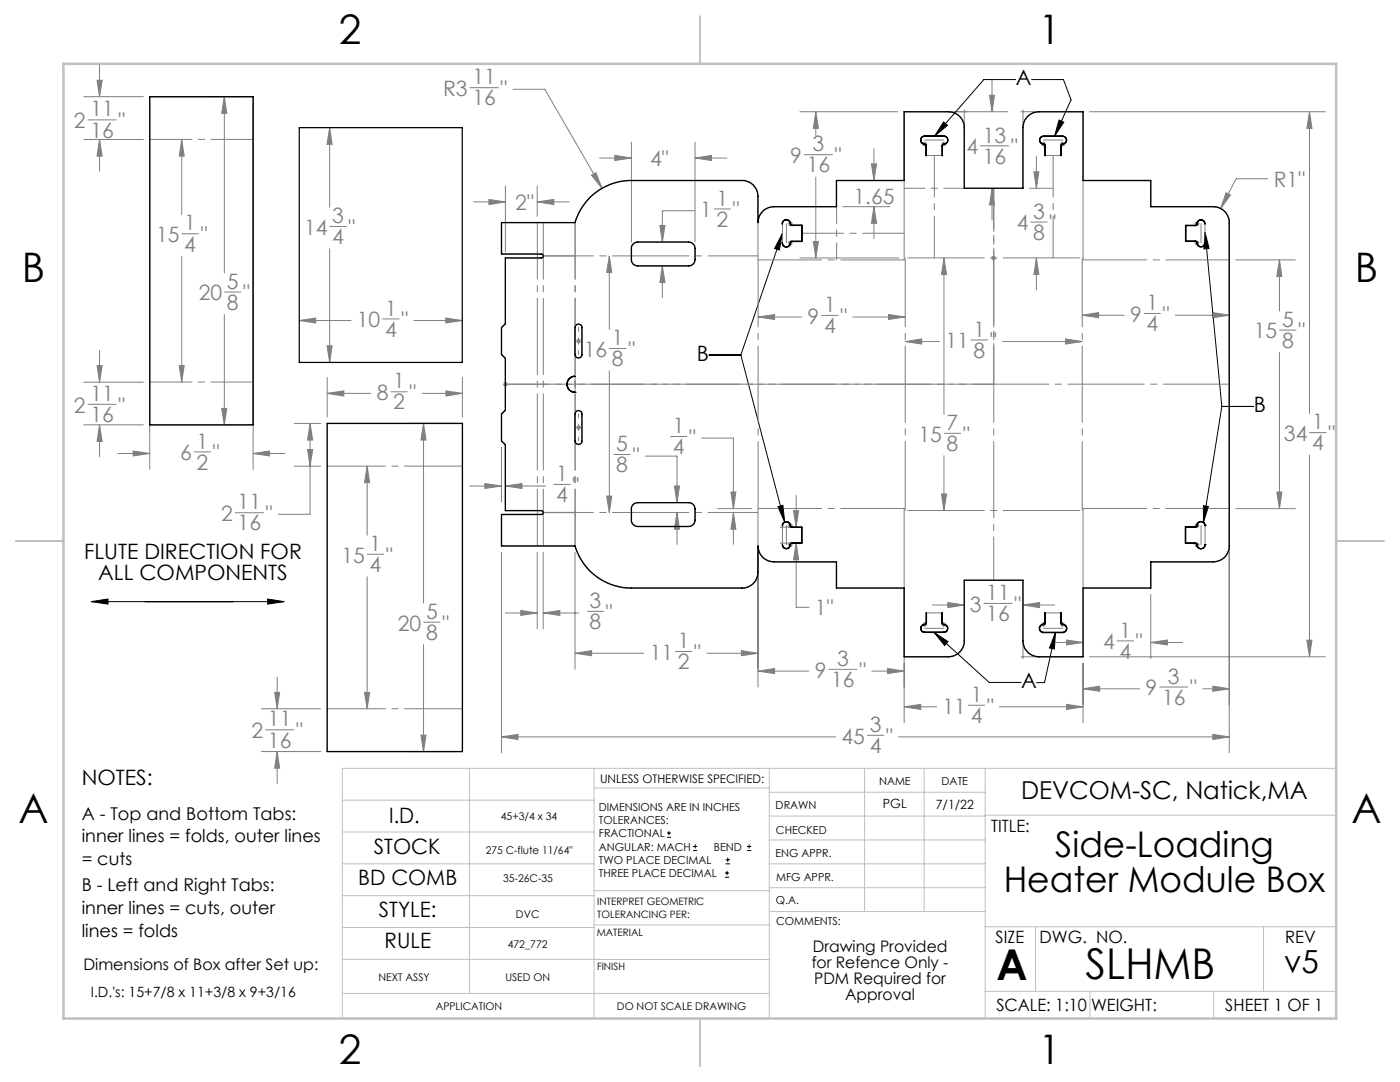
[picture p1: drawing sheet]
<svg xmlns="http://www.w3.org/2000/svg" width="279mm" height="216mm" viewBox="0 0 279 216" stroke-linecap="round" stroke-linejoin="round" font-family="sans-serif">
<g fill="none" stroke="#000" stroke-width=".2">
<path d="M202.7 15.9h-6.3l-9.9 11.3M205.9 15.9h6.3l1.5 4-3.2 7.3M188.3 24.3l.8 .7-2.6 2.2zM211.3 24l1 .4-1.8 2.8zM156.1 46.6l-.6 3.3-.9-.3zM156.1 46.6l-8.3 24.2M240.5 46.4l.8 3.2-1 .1zM240.5 46.4l3.3 34.7M141.5 70.8h6.3M147.8 70.8l8.8 33.4M243.8 81.1h6.4M243.8 81.1l-3.6 23.1"/>
<path d="M53.4 119.5l3.3 .6-3.3 .4zM155.3 101.1l.9-.3 .4 3.4zM240.2 100.9l1 .2-1 3.1zM18.2 120.1h38.5M18.2 120.1l3.4-.6v1zM186.4 126.2l2.8 1.8-.7 .8zM186.4 126.2l11 10h6.4M210.6 126.2l-.2 3.3-1-.2zM210.6 126.2l-2.1 10h-1.6M133.1 167.1h.8M133.1 166.2h.8M133.5 165.8v.9"/>
<path d="M138.3 169.7h.8M138.3 168.9h.8M138.7 168.5v.8M144.7 175h.8M144.7 174.2h.8M144.8 172.4h.9M144.8 171.6h.9M145.1 173.8v.8M145.2 171.1v.9M149.1 169.7h.8M149.1 168.9h.8M149.5 168.5v.8"/>
</g>
<g fill="none" stroke="#808080" stroke-width=".2">
<path d="M16.7 19.3h11.9M19.4 16h1l-.5 3.3zM19.9 12.9v6.4M41.6 19.3h7.6M44.8 19.3v35.1M44.8 19.3l.5 3.3h-1.1zM93.8 17.5h5.6M102.4 17.8h6.3l11.5 19.8M197.5 19h1l-.5 3.3zM198 15.9v6.4M16.7 27.8h11.9M17.6 23.9h5.6"/>
<path d="M19.9 27.8l.5 3.4h-1zM19.9 27.8v6.4M29.9 20.6v73.1M36.3 27.8l.5 3.4h-1zM36.3 27.8v15M50.5 20.6v73.1M65.8 25.5v15.8M65.8 25.5l.5 3.3h-1zM97.6 39.8l3.3 .5-3.3 .5zM100.9 37.1v13.1M107.2 37.1v6M118 35l.9-.5 1.3 3.1z"/>
<path d="M119.7 31.5h6.3M122.7 31l3.3 .5-3.3 .5zM126 28.4v19.9M138.7 28.4v19.9M138.7 31.5h6.4M138.7 31.5l3.3-.5v1zM159.6 22.3h19.6M160.5 30.9h5.7M162.8 22.3v4.8M162.8 35.3v16.2M162.8 22.3l.5 3.3h-1zM173.9 32.7h1l-.5 3.3z"/>
<path d="M174.4 29.7v6.3M180.4 36v15.9M184 28.8h1M184.2 28.4l.7 .7M184.5 28.3v.9M184.9 28.4l-.7 .7M187.9 28.8h.9M188 28.4l.7 .7M188.3 28.3v.9M188.7 28.4l-.7 .7M189.4 22.3h11.8M192.4 21.9v3.4"/>
<path d="M195.7 29.1h5.6M198 37.6v6.3M198 37.6l.5 3.3h-1zM203.8 22.3h3.4M204.2 21.9v3.4M205.4 37.6h4.6M206.3 34.3h1l-.5 3.3zM206.8 31.2v6.4M207.8 28.8h.9M207.9 28.4l.7 .7M208.2 28.3v.9M208.6 28.4l-.7 .7"/>
<path d="M211.6 28.8h.9M211.7 28.4l.7 .7M212.1 28.3v.9M212.4 28.4l-.7 .7M216.1 36v15.9M217.4 22.3h47.1M244.7 38.5l.9 .4-2 2.7zM253 35.7h-6.3l-3.1 5.9M261.3 22.3v60.2M261.3 22.3l.5 3.3h-1zM36.3 51.1v25.2M36.3 46.6h3.3"/>
<path d="M44.8 58.3h3.3M65.8 49.6v22.7M65.8 45.2h3.3M94.5 40.3h6.4M107.2 40.3h6.4M107.2 40.3l3.3-.5v1zM108.4 51.1h6.4M121.6 51.1l.5 3.3h-1zM121.6 51.1v14.6M131.7 45h1l-.5 3.3zM132.2 53.1v6.3M132.2 53.1l.5 3.3h-1z"/>
<path d="M138.5 42.1h-6.3v6.2M142.5 41.7h3.3M151.3 44.4v7.5M157.2 44.7h1M157.2 48.5h1M157.4 48.1l.7 .7M157.4 44.3l.7 .7M157.7 44.2v1M157.7 48v1M158.1 48.1l-.7 .7M158.1 44.3l-.7 .7M159.6 51.5h19.8"/>
<path d="M162.3 48.2h1l-.5 3.3zM168.2 41.2h9.4M174.4 41.2v6.4M174.4 41.2l.5 3.4h-1zM188.4 51.5v31.2M188.4 51.5l.5 3.3h-1zM197.8 51.5h1M197.9 51.1l.7 .7M198.3 51v1M198.6 51.1l-.7 .7M205.7 44.3h3.3M206.8 51.5v6.3"/>
<path d="M206.8 51.5l.5 3.3h-1zM238.4 44.7h1M238.4 48.5h1M238.5 44.3l.8 .7M238.5 48.1l.8 .7M238.9 44.2v1M238.9 48v1M239.3 44.3l-.8 .7M239.3 48.1l-.8 .7M246.6 51.9h11.9M255.3 51.9v10.2M255.3 51.9l.5 3.3h-1z"/>
<path d="M16.7 76.3h11.9M19.4 73h1l-.5 3.3zM19.9 69.9v6.4M35.8 73h1l-.5 3.3zM44.8 62.8v22M59.7 64l3.3-.5v1zM59.7 64h10.4M65.3 69h1l-.5 3.3zM65.3 75.3v7.9M65.3 78.5h8.7M65.3 78.5l3.3-.5v1zM76.4 63.6h3.3"/>
<path d="M78 78.2h3.3M82.6 64h9.7M84.2 78.5h8.1M89 63.5l3.3 .5-3.3 .5zM89 78l3.3 .5-3.3 .5zM92.3 75.3v7.9M100.4 76.7h1M100.5 76.3l.7 .7M100.9 76.2v1M101.2 76.3l-.7 .7M115 68.1h1M115.1 67.7l.7 .7"/>
<path d="M115.5 67.6v.9M115.8 67.7l-.7 .7M121.6 74v28.3M121.6 69.5h3.3M151.3 63.3h8.7M151.3 63.3l3.3-.5v.9zM164 62.9h3.3M170.2 63.3h10.5M177.3 62.8l3.4 .5-3.4 .4zM180.7 68.2h6.8M180.7 68.2l3.2-.6v1.1zM193.8 67.8h3.3"/>
<path d="M200.1 68.2h15.9M212.7 67.6l3.3 .6-3.3 .5zM216 62.9h8.4M216 62.9l3.3-.5v1zM228.3 62.5h3.3M234.6 62.9h10.7M242 62.4l3.3 .5-3.3 .5zM255.3 70.3v31.2M255.4 65.9h3.3M16.7 84.8h11.9M17.6 80.7h5.6M19.9 84.8l.5 3.3h-1z"/>
<path d="M19.9 84.8v6.3M23.5 90.5h6.4M26.6 90l3.3 .5-3.3 .5zM38.8 90.2h3.3M41.6 84.8h7.6M44.2 81.5h1.1l-.5 3.3zM50.5 90.5h6.4M50.5 90.5l3.3-.5v1zM58.7 93h5.3M58.7 84.5h5.3M61.4 89.7h1l-.5 3.3zM61.9 84.5v18.1h-6.4"/>
<path d="M61.9 84.5l.5 3.3h-1zM73.3 93v13.8M73.3 93l.5 3.3h-1.1zM81.4 84.5h9.6M84.5 84.5v35.8M84.5 84.5l.5 3.3h-1zM93.7 97h6.4M96.8 96.5l3.3 .5-3.3 .5zM100.1 89.3v10.9M100.9 97h8M100.9 97l3.3-.5v1zM110.5 96.7h3.3"/>
<path d="M115 85.3h1M115.1 84.9l.7 .8M115.5 84.8v1M115.8 84.9l-.7 .8M121.1 99h1l-.5 3.3zM122.5 90.7h3.3M128.8 91h6.3v9.3M133.8 87.1h3.3M134.6 97h1l-.5 3.3zM140 87.4h6.4v14.1M145.9 98.2h1l-.5 3.3zM158.9 98.8v6.4"/>
<path d="M187.9 98.6h1l-.5 3.3zM188.4 90.9v11M188.5 86.5h3.2M254.8 98.2h1l-.5 3.3zM261.3 90.8v40.3M261.4 86.3h3.3M47 102.3h5.6M73.3 115.1v26.3M73.3 110.6h3.3M100.1 110.2v40M107.2 110.2v15.3M108.4 110.2v15.3"/>
<path d="M114.8 110.2v23.3M135.1 102.3v6.3M135.1 102.3l.5 3.3h-1zM143.2 101.5h6.8M146.4 102.3l.5 3.3h-1zM146.4 102.3v6.3M151.3 101.5v7.4M151.3 110.2v26.9M155.7 108.4h3.1M155.7 105.2h3.1M157.2 108.7h1M157.2 104.9h1"/>
<path d="M157.4 108.3l.7 .7M157.4 104.5l.7 .7M157.7 104.4v1M157.7 108.2v1M158.1 108.3l-.7 .7M158.1 104.5l-.7 .7M158.4 101.9h1l-.5 3.3zM158.9 108.4v12.8h2.6M158.9 108.4l.5 3.3h-1zM180.4 101.5v15.8M180.4 118.6v25.6M216.1 101.5v15.8"/>
<path d="M229.7 118.6v12.8M238.4 108.7h1M238.4 104.9h1M238.5 104.5l.8 .7M238.5 108.3l.8 .7M238.9 104.4v1M238.9 108.2v1M239.3 104.5l-.8 .7M239.3 108.3l-.8 .7M245.3 102.8v47.4M246.6 101.5h11.9M54.8 138.1h1l-.5 3.3z"/>
<path d="M55.3 135.1v6.3M72.7 138.1h1.1l-.5 3.3zM84.5 128.6v21.4M84.6 124.1h3.2M100.9 122.3h6.3M103.9 121.8l3.3 .5-3.3 .5zM108.4 122.3h7.1M108.4 122.3l3.3-.5v1zM114.8 130.4h13.7M114.8 130.4l3.3-.6v1zM117.2 122h3.2M134.8 130h3.3"/>
<path d="M141 130.4h10.3M148 129.8l3.3 .6-3.3 .4zM151.3 133.9h10.1M151.3 133.9l3.3-.5v1zM165.4 133.6h5.6M174 133.9h6.4M177.1 133.4l3.3 .5-3.3 .5zM184 124.6h1M184.2 124.2l.7 .8M184.5 124.1v1M184.9 124.2l-.7 .8M186.1 120.7h6.3"/>
<path d="M187.9 124.6h.9M188 124.2l.7 .8M188.3 124.1v1M188.7 124.2l-.7 .8M189.2 120.2l3.2 .5-3.2 .5zM196.4 120.4h5.6M203.8 131.1h3.4M204.2 128v3.4M204.2 120.7h6.3M204.2 120.7l3.3-.5v1zM207.8 124.6h.9M207.9 124.2l.7 .8"/>
<path d="M208.2 124.1v1M208.6 124.2l-.7 .8M209.8 128.2h6.3M211.6 124.6h.9M211.7 124.2l.7 .8M212.1 124.1v1M212.4 124.2l-.7 .8M212.9 127.7l3.2 .5-3.2 .5zM216.1 132.3v11.9M216.1 137.4h11.4M216.1 137.4l3.4-.5v1zM217.4 131.1h47.1"/>
<path d="M223 127.9h3.2M229.7 128.2l3.3-.5v1zM229.7 128.2h6.3M231.5 137.1h5.6M240 137.4h5.3M242 136.9l3.3 .5-3.3 .5zM260.8 127.7h1l-.5 3.4zM52.1 141.4h11.9M52.1 150h11.9M53 145.6h5.6M55.3 150l.5 3.3h-1zM55.3 150v6.3"/>
<path d="M81.4 150h9.6M84 146.7h1l-.5 3.3zM100.1 147l3.3-.5v1.1zM100.1 147h66.7M173.1 146.7h3.3M179.3 147h66M180.4 141h6.5M180.4 141l3.4-.5v1.1zM193.3 140.7h3.2M199.5 141h16.6M212.9 140.5l3.2 .5-3.2 .6zM242 146.5l3.3 .5-3.3 .6z"/>
</g>
<g fill="none" stroke="#808080" stroke-width=".25">
<path d="M29.9 19.3h20.6v65.5h-20.6zM184.9 31v-2l-.2-.2a.83 .83 0 0 1-.9-.7 .83 .83 0 0 1 .7-.9h3.8a.83 .83 0 0 1 .8 .9 .83 .83 0 0 1-.9 .7l-.2 .2v2M208.6 31v-2l-.2-.2a.83 .83 0 0 1-.9-.7 .83 .83 0 0 1 .7-.9h3.9a.83 .83 0 0 1 .7 .9 .83 .83 0 0 1-.9 .7l-.2 .2v2M100.1 44.4h14.7a11.7 11.7 0 0 1 11.2-8.4h22.1a3.2 3.2 0 0 1 3.2 3.2v5.2a3.2 3.2 0 0 1 3.1-3.2h12.5v-5.2h13.5v-13.7h8.9a3.2 3.2 0 0 1 3.1 3.2v12.1h11.8v-12.1a3.2 3.2 0 0 1 3.1-3.2h8.8v13.7h13.6v5.2h12.4a3.2 3.2 0 0 1 3.2 3.2v64.5a3.1 3.1 0 0 1-3.2 3.2h-12.4v5.2h-13.6v13.8h-8.8a3.2 3.2 0 0 1-3.1-3.2v-12.1h-11.8v12.1a3.2 3.2 0 0 1-3.1 3.2h-8.9v-13.8h-13.5v-5.2h-12.5a3.2 3.2 0 0 1-3.1-3.2v5.3a3.2 3.2 0 0 1-3.2 3.1h-22.1a11.7 11.7 0 0 1-11.2-8.4h-14.7v-6.2h7.9a.39 .39 0 0 0 .4-.4 .39 .39 0 0 0-.4-.4h-7.1v-13.1l-.8-.8v-5.4l.8-.8v-10.3l-.8-.8v-5.3l.8-.8v-13.1h7.1a.39 .39 0 0 0 .4-.4 .39 .39 0 0 0-.4-.4h-7.9zM126.4 48.7l.7-.4h10.3a1.33 1.33 0 0 1 1.3 1.3v2.2a1.26 1.26 0 0 1-1.3 1.3h-10.1a1.21 1.21 0 0 1-1.3-1.3v-2.4zM156.1 44.7a.82 .82 0 0 1 .9-.8 .82 .82 0 0 1 .8 .9l.2 .2h2v3.2l-2.2 .1a.94 .94 0 0 1-1.3 .8l-.4-.6M240.5 44.7a.84 .84 0 0 0-.9-.8 .84 .84 0 0 0-.8 .9l-.2 .2h-2v3.2l2.2 .1a.9 .9 0 0 0 .5 .8 .9 .9 0 0 0 1-.1l.2-.5M114.8 75.1a1.59 1.59 0 0 0-1.6 1.6 1.59 1.59 0 0 0 1.6 1.6M114.9 64.9l.1-.1a.7 .7 0 0 1 .7 0 .7 .7 0 0 1 .4 .6v5.3a.69 .69 0 0 1-.7 .7 .69 .69 0 0 1-.6-.7v-5.4zM65.3 84.5h27v65.5h-27zM114.9 82.2l.1-.1a.7 .7 0 0 1 .7-.1 .7 .7 0 0 1 .4 .6v5.4a.69 .69 0 0 1-.7 .7 .69 .69 0 0 1-.6-.7v-5.5zM108.4 102.3h6.4"/>
<path d="M126.4 100.6l.7-.3h10.3a1.26 1.26 0 0 1 1.3 1.3v2.2a1.33 1.33 0 0 1-1.3 1.3h-10.1a1.26 1.26 0 0 1-1.3-1.3v-2.4zM156.1 104.9a.82 .82 0 0 1 .9-.8 .82 .82 0 0 1 .8 1l.2 .1h2v3.2l-2.2 .1a.94 .94 0 0 1-1.3 .9l-.4-.7M240.5 104.9a.84 .84 0 0 0-.9-.8 .84 .84 0 0 0-.8 1l-.2 .1h-2v3.2l2.2 .1a.9 .9 0 0 0 1.3 .9l.3-.3 .1-.4M184.9 122.3v2.1l-.2 .1a.83 .83 0 0 0-.9 .8 .83 .83 0 0 0 .7 .9h3.8a.83 .83 0 0 0 .8-.9 .83 .83 0 0 0-.9-.8l-.2-.1v-2.1M208.6 122.3v2.1l-.2 .1a.83 .83 0 0 0-.9 .8 .83 .83 0 0 0 .7 .9h3.9a.83 .83 0 0 0 .7-.9 .83 .83 0 0 0-.9-.8l-.2-.1v-2.1"/>
</g>
<g fill="none" stroke="#c0c0c0" stroke-width=".2">
<path d="M68.3 159.7h50.3M93.7 153.3v44.9M118.6 153.3v49.9M118.6 157.2h34.9M153.5 153.3v49.9M153.5 158.1h43.1M172.5 153.3v28.6M184.4 153.3v28.6M196.6 153.3v49.9M266.7 153.3h-198.4v49.9M68.3 178.7h50.3M68.3 172.4h50.3"/>
<path d="M68.3 166h50.3M118.6 177.7h35M153.5 167.6h43.1M153.5 162.8h43.1M153.5 172.4h43.1M153.5 177.1h43.1M196.6 162.7h70.1M68.3 198.2h85.2M68.3 191.4l85.2 .1M68.3 185.1h50.3M118.6 184.6h35M153.6 181.9h43"/>
<path d="M196.6 197.8h70.1M196.6 184.9h70.1M206.7 184.9v12.9M217.5 197.8v5.4M242.2 197.8v5.4M252.2 184.9v12.9"/>
</g>
<path d="M139.7 3.2v9.5M3.1 107.9h9.6M266.7 107.9h9.5M139.7 203.2v9.6" fill="none" stroke="#c0c0c0" stroke-width=".25"/>
<path d="M12.7 12.7h254v190.5h-254z" fill="none" stroke="#c0c0c0" stroke-width=".5"/>
<path d="M198.3 37.6v78.2" fill="none" stroke="#808080" stroke-width=".2" stroke-dasharray="15.2 1.3 1.3 1.3" stroke-dashoffset="6.6"/>
<path d="M100.9 76.7h144.5" fill="none" stroke="#808080" stroke-width=".2" stroke-dasharray="15.2 1.3 1.3 1.3" stroke-dashoffset="2.1"/>
<path d="M180.7 51.5h35.3M180.7 101.9h35.3" fill="none" stroke="#808080" stroke-width=".2" stroke-dasharray="15.2 1.3 1.3 1.3" stroke-dashoffset="-.5"/>
<path d="M180.7 51.5v50.4M216 51.5v50.4" fill="none" stroke="#808080" stroke-width=".2" stroke-dasharray="15.2 1.3 1.3 1.3" stroke-dashoffset="1.5"/>
<path d="M180.5 51.9h-29.2M216.2 51.9h29.2M180.5 101.5h-29.2M216.2 101.5h29.2" fill="none" stroke="#808080" stroke-width=".2" stroke-dasharray="15.2 1.3 1.3 1.3" stroke-dashoffset="2.6"/>
<path d="M151.3 51.9v49.6" fill="none" stroke="#808080" stroke-width=".2" stroke-dasharray="15.2 1.3 1.3 1.3" stroke-dashoffset="1.9"/>
<path d="M108.4 51.1h42.9M108.4 102.3h42.9" fill="none" stroke="#808080" stroke-width=".2" stroke-dasharray="15.2 1.3 1.3 1.3" stroke-dashoffset="5.2"/>
<path d="M107.2 44.4v64.5M108.4 44.4v64.5M114.8 44.4v64.5" fill="none" stroke="#808080" stroke-width=".2" stroke-dasharray="15.2 1.3 1.3 1.3" stroke-dashoffset="3.9"/>
<g fill="none" stroke="#808080" stroke-width=".2" stroke-dasharray="15.2 1.3 1.3 1.3">
<path d="M188.1 31h-3.2M188.4 27.9h-3.8M208.3 27.9h3.8M208.6 31h3.2M156.2 44.6v3.9M156.9 44.6v3.9M239.7 44.6v3.9M240.5 44.6v3.9M114.8 75.1v3.1M156.2 108.7v-3.8M156.9 108.7v-3.8M239.7 108.7v-3.8"/>
<path d="M240.5 108.7v-3.8M188.1 122.3h-3.2M188.4 125.4h-3.8M208.3 125.4h3.8M208.6 122.3h3.2"/>
</g>
<path d="M198.3 76.7v-39.1" fill="none" stroke="#808080" stroke-width=".2" stroke-dasharray="15.2 1.3 1.3 1.3" stroke-dashoffset="7.1"/>
<path d="M160 46.5h20.5M186.5 51.5v-20.5M210.2 51.5v-20.5" fill="none" stroke="#808080" stroke-width=".2" stroke-dasharray="15.2 1.3 1.3 1.3" stroke-dashoffset="6.9"/>
<path d="M167 41.2v10.7" fill="none" stroke="#808080" stroke-width=".2" stroke-dasharray="15.2 1.3 1.3 1.3" stroke-dashoffset="11.8"/>
<path d="M115.5 65.4v5.3M115.5 88v-5.4" fill="none" stroke="#808080" stroke-width=".2" stroke-dasharray="15.2 1.3 1.3 1.3" stroke-dashoffset="14.5"/>
<path d="M198.3 76.7h-97.4" fill="none" stroke="#808080" stroke-width=".2" stroke-dasharray="15.2 1.3 1.3 1.3" stroke-dashoffset="6.5"/>
<path d="M192.5 37.6h-12" fill="none" stroke="#808080" stroke-width=".2" stroke-dasharray="15.2 1.3 1.3 1.3" stroke-dashoffset="11.1"/>
<path d="M65.3 93h27M65.3 141.4h27" fill="none" stroke="#808080" stroke-width=".2" stroke-dasharray="15.2 1.3 1.3 1.3" stroke-dashoffset="3.7"/>
<path d="M29.9 27.8h20.6M29.9 76.2h20.6" fill="none" stroke="#808080" stroke-width=".2" stroke-dasharray="15.2 1.3 1.3 1.3" stroke-dashoffset="6.8"/>
<path d="M100.1 147l3.3-.5v1.1zM242 146.5l3.3 .5-3.3 .6zM97.6 39.8l3.3 .5-3.3 .5zM107.2 40.3l3.3-.5v1zM121.6 51.1l.5 3.3h-1zM121.1 99h1l-.5 3.3zM114.8 130.4l3.3-.6v1zM148 129.8l3.3 .6-3.3 .4zM151.3 63.3l3.3-.5v.9zM177.3 62.8l3.4 .5-3.4 .4zM180.7 68.2l3.2-.6v1.1zM212.7 67.6l3.3 .6-3.3 .5zM188.4 51.5l.5 3.3h-1zM187.9 98.6h1l-.5 3.3zM216 62.9l3.3-.5v1zM242 62.4l3.3 .5-3.3 .5zM255.3 51.9l.5 3.3h-1zM254.8 98.2h1l-.5 3.3zM261.3 22.3l.5 3.3h-1zM260.8 127.7h1l-.5 3.4zM134.6 97h1l-.5 3.3zM135.1 102.3l.5 3.3h-1zM118 35l2.2 2.6-1.3-3.1zM122.7 31l3.3 .5-3.3 .5zM138.7 31.5l3.3-.5v1zM212.9 127.7l3.2 .5-3.2 .5zM229.7 128.2l3.3-.5v1zM206.3 34.3h1l-.5 3.3zM206.8 51.5l.5 3.3h-1zM197.5 19h1l-.5 3.3zM198 37.6l.5 3.3h-1zM145.9 98.2h1l-.5 3.3zM146.4 102.3l.5 3.3h-1zM180.4 141l3.4-.5v1.1zM212.9 140.5l3.2 .5-3.2 .6zM103.9 121.8l3.3 .5-3.3 .5zM108.4 122.3l3.3-.5v1zM173.9 32.7h1l-.5 3.3zM174.4 41.2l.5 3.4h-1zM162.8 22.3l.5 3.3h-1zM162.3 48.2h1l-.5 3.3zM151.3 133.9l3.3-.5v1zM177.1 133.4l3.3 .5-3.3 .5zM189.2 120.2l3.2 .5-3.2 .5zM204.2 120.7l3.3-.5v1zM244.7 38.5l-1.1 3.1 2-2.7zM96.8 96.5l3.3 .5-3.3 .5zM100.9 97l3.3-.5v1zM216.1 137.4l3.4-.5v1zM242 136.9l3.3 .5-3.3 .5zM131.7 45h1l-.5 3.3zM132.2 53.1l.5 3.3h-1zM158.9 108.4l.5 3.3h-1zM158.4 101.9h1l-.5 3.3zM65.3 69h1l-.5 3.3zM65.8 25.5l.5 3.3h-1zM89 63.5l3.3 .5-3.3 .5zM59.7 64l3.3-.5v1zM72.7 138.1h1.1l-.5 3.3zM73.3 93l.5 3.3h-1.1zM54.8 138.1h1l-.5 3.3zM55.3 150l.5 3.3h-1zM61.4 89.7h1l-.5 3.3zM61.9 84.5l.5 3.3h-1zM84 146.7h1l-.5 3.3zM84.5 84.5l.5 3.3h-1zM65.3 78.5l3.3-.5v1zM89 78l3.3 .5-3.3 .5zM44.2 81.5h1.1l-.5 3.3zM44.8 19.3l.5 3.3h-1.1zM26.6 90l3.3 .5-3.3 .5zM50.5 90.5l3.3-.5v1zM19.9 84.8l.5 3.3h-1zM19.4 73h1l-.5 3.3zM35.8 73h1l-.5 3.3zM36.3 27.8l.5 3.4h-1zM19.9 27.8l.5 3.4h-1zM19.4 16h1l-.5 3.3z" fill="#808080"/>
<g fill="#000">
<path d="M188.3 24.3l.8 .7-2.6 2.2zM211.3 24l1 .4-1.8 2.8zM186.4 126.2l2.8 1.8-.7 .8zM210.6 126.2l-.2 3.3-1-.2zM156.1 46.6l-.6 3.3-.9-.3zM155.3 101.1l.9-.3 .4 3.4zM240.5 46.4l.8 3.2-1 .1zM240.2 100.9l1 .2-1 3.1z"/>
<path d="M18.2 120.1l3.4-.6v1zM53.4 119.5l3.3 .6-3.3 .4z"/>
</g>
<g fill="none" stroke="#000" stroke-width=".25">
<path d="M29.9 19.3h20.6v65.5h-20.6zM59.7 25.5h32.6v46.8h-32.6zM183.9 27.5l.2-.3h.4a.83 .83 0 0 0-.7 .9 .83 .83 0 0 0 .9 .7l.2 .2v2l-.1-2-.2-.2a.88 .88 0 0 1-.7-1.3zM184.5 27.1h3.8M188 31h.1M188 29.1v1.9M188.3 27.2a.83 .83 0 0 1 .8 .9 .83 .83 0 0 1-.9 .7l-.2 .3M188.3 27.1a.87 .87 0 0 1 .9 1 .87 .87 0 0 1-1.1 .8v.2M208.2 28.8a.79 .79 0 0 1-.7-.8 .79 .79 0 0 1 .7-.8h3.9a.79 .79 0 0 1 .8 .8 .79 .79 0 0 1-.8 .8M208.2 28.7l.4 .3v2v-2zM208.2 28.7a.76 .76 0 0 1-.7-.7 .76 .76 0 0 1 .7-.8h3.9a.76 .76 0 0 1 .7 .8 .76 .76 0 0 1-.7 .7M211.8 28.8h.3l-.4 .2v2z"/>
<path d="M100.1 44.4h14.7a11.7 11.7 0 0 1 11.2-8.4h22.1a3.1 3.1 0 0 1 3.2 3.2v5.2a3.2 3.2 0 0 1 3.1-3.2h12.5v-5.2h13.5v-13.7h8.9a3.2 3.2 0 0 1 3.1 3.2v12.1h11.8v-12.1a3.2 3.2 0 0 1 3.1-3.2h8.8v13.7h13.6v5.2h12.4a3.2 3.2 0 0 1 3.2 3.2v64.5a3.2 3.2 0 0 1-3.2 3.2h-12.4v5.2h-13.6v13.8h-8.8a3.2 3.2 0 0 1-3.1-3.2v-12.1h-11.8v12.1a3.2 3.2 0 0 1-3.1 3.2h-8.9v-13.8h-13.5v-5.2h-12.5a3.2 3.2 0 0 1-3.1-3.2v5.3a3.2 3.2 0 0 1-3.2 3.1h-22.1a11.7 11.7 0 0 1-11.2-8.4h-14.7v-6.2h7.9a.39 .39 0 0 0 .4-.4 .39 .39 0 0 0-.4-.4h-7.1v-13.1l-.8-.8v-5.4l.8-.8v-10.3l-.8-.8v-5.3l.8-.8v-13.1h7.1a.39 .39 0 0 0 .4-.4 .39 .39 0 0 0-.4-.4h-7.9zM126.4 48.7l.9-.4h10.1a1.33 1.33 0 0 1 1.3 1.3v2.2a1.26 1.26 0 0 1-1.3 1.3h-10.1a1.21 1.21 0 0 1-1.3-1.3v-2.5zM156.1 44.7a.87 .87 0 0 1 1-.8 .87 .87 0 0 1 .7 1h2.2v3.3l-2.2 .1a.87 .87 0 0 1-.7 1 .87 .87 0 0 1-1-.8M156.1 44.7h.1M156.1 48.5h.1M156.1 44.7a.82 .82 0 0 1 .9-.8 .82 .82 0 0 1 .8 .9l.2 .2h2M160 48.2h-2l-.2 .1a.82 .82 0 0 1-.8 .9 .82 .82 0 0 1-.9-.7M236.6 45v3.1h2l.3 .2v.2M238.6 45h-2v3.2h2l.3 .3M238.9 44.7l-.3 .3M238.9 48.5a.8 .8 0 0 0 .8 .7 .8 .8 0 0 0 .8-.7 .79 .79 0 0 1-.8 .8 .79 .79 0 0 1-.8-.8zM238.9 44.7l-.1 .2-.2 .1"/>
<path d="M239.1 44.1a.79 .79 0 0 1 .9-.2 .79 .79 0 0 1 .5 .8 .78 .78 0 0 0-.8-.8 .78 .78 0 0 0-.8 .8zM114.8 75.1a1.59 1.59 0 0 0-1.6 1.6 1.59 1.59 0 0 0 1.6 1.6M114.8 75.1a1.61 1.61 0 0 0-1.7 1.6 1.61 1.61 0 0 0 1.7 1.6M114.8 78.3h.1M114.8 75.1h.1M115 64.9a.68 .68 0 0 1 .7-.2 .68 .68 0 0 1 .4 .7v5.3a.69 .69 0 0 1-.7 .7 .69 .69 0 0 1-.6-.7v-5.3zM65.3 84.5h27v65.5h-27zM115 82.1a.68 .68 0 0 1 .7-.1 .68 .68 0 0 1 .4 .6v5.4a.69 .69 0 0 1-.7 .7 .69 .69 0 0 1-.6-.7v-5.4zM126.4 100.6l.9-.3h10.1a1.26 1.26 0 0 1 1.3 1.3v2.2a1.33 1.33 0 0 1-1.3 1.3h-10.1a1.26 1.26 0 0 1-1.3-1.3v-2.5zM156.1 108.7a.79 .79 0 0 0 .8 .8 .79 .79 0 0 0 .8-.8 .79 .79 0 0 1-.8 .8 .79 .79 0 0 1-.8-.8zM156.4 104.4a.77 .77 0 0 1 .8-.3 .77 .77 0 0 1 .5 .8 .78 .78 0 0 0-.8-.8 .78 .78 0 0 0-.8 .8zM157.7 104.9l.3 .3h2"/>
<path d="M157.7 104.9l.3 .3h2v3.2h-2l-.3 .3M160 108.3h-2l-.3 .4M236.6 108.4h2l.3 .3M238.6 105.2h-2v3.2h2l.3 .3M238.9 104.9a.81 .81 0 0 1 .8-.8 .81 .81 0 0 1 .8 .8M238.9 104.9l-.3 .3M238.9 108.7a.81 .81 0 0 0 .8 .8 .81 .81 0 0 0 .8-.8M238.9 108.7a.79 .79 0 0 0 .8 .8 .79 .79 0 0 0 .8-.8M238.9 104.9a.79 .79 0 0 1 .8-.8 .79 .79 0 0 1 .8 .8M240.5 108.7h.1M240.5 104.9h.1M184.9 122.3v2.1l-.2 .2a.8 .8 0 0 0-.9 .6 .8 .8 0 0 0 .7 1h3.8a.8 .8 0 0 0 .8-.9 .8 .8 0 0 0-.9-.7l-.2-.2v-2.1v2.1l.2 .1a.83 .83 0 0 1 .9 .8 .83 .83 0 0 1-.8 .9h-3.8a.83 .83 0 0 1-.7-.9 .83 .83 0 0 1 .9-.8l.2-.1z"/>
<path d="M208.2 124.6a.79 .79 0 0 0-.7 .8 .79 .79 0 0 0 .7 .8h3.9a.79 .79 0 0 0 .8-.8 .79 .79 0 0 0-.8-.8M208.2 124.6a.83 .83 0 0 0-.8 .8 .83 .83 0 0 0 .8 .8h3.9a.83 .83 0 0 0 .8-.8 .83 .83 0 0 0-.8-.8M208.5 122.3l.1 2.1-.3 .2 .2-.2zM211.7 122.3l.1 2.1 .3 .2-.4-.2z"/>
</g>
<g font-size="8.5">
<text x="198.9" y="195.5">A</text>
<text x="216.7" y="195.4">SLHMB</text>
</g>
<g font-size="8.1">
<text x="67.6" y="8.9">2</text>
<text x="207.3" y="8.9">1</text>
<text x="4.4" y="56.2">B</text>
<text x="270.4" y="56.2">B</text>
<text x="3.7" y="164.1">A</text>
<text x="269.7" y="164.1">A</text>
<text x="67.6" y="212.4">2</text>
<text x="207.3" y="212.4">1</text>
</g>
<g font-size="7.1">
<text x="210.6" y="170.9">Side-Loading</text>
<text x="200.3" y="178">Heater Module Box</text>
</g>
<text font-size="6.3" x="256.3" y="194.1">v5</text>
<text font-size="4.9" x="203.8" y="159.4">DEVCOM-SC, Natick,MA</text>
<g font-size="4.2" fill="#808080">
<text x="94.3" y="16.8">11</text>
<text x="18" y="23.2">11</text>
<text x="88.4" y="19.1">R3</text>
<text x="94.3" y="21">16</text>
<text x="99.9" y="19.1">&quot;</text>
<text x="14.8" y="25.6">2</text>
<text x="18" y="27.4">16</text>
<text x="23.7" y="25.6">&quot;</text>
<text x="196.2" y="28.5">13</text>
<text x="129.7" y="33.1">4&quot;</text>
<text x="157.7" y="32.5">9</text>
<text x="161" y="34.4">16</text>
<text x="162.2" y="30.2">3</text>
<text x="166.6" y="32.5">&quot;</text>
<text x="192.9" y="30.8">4</text>
<text x="196.2" y="32.6">16</text>
<text x="201.8" y="30.8">&quot;</text>
<text x="102.8" y="41.9">2&quot;</text>
<text x="143" y="41">1</text>
<text x="170.3" y="40.7">1.65</text>
<text x="254.2" y="37.2">R1&quot;</text>
<text x="36.8" y="46">1</text>
<text x="60.7" y="46.8">14</text>
<text x="66.3" y="44.5">3</text>
<text x="69.6" y="46.8">&quot;</text>
<text x="139.7" y="43.4">1</text>
<text x="143" y="45.2">2</text>
<text x="146.3" y="43.4">&quot;</text>
<text x="202.9" y="46">4</text>
<text x="206.2" y="43.6">3</text>
<text x="206.2" y="47.8">8</text>
<text x="209.5" y="46">&quot;</text>
<text x="31.2" y="48.3">15</text>
<text x="36.8" y="50.2">4</text>
<text x="40.1" y="48.3">&quot;</text>
<text x="66.3" y="48.7">4</text>
<text x="39.7" y="59.9">20</text>
<text x="45.3" y="57.6">5</text>
<text x="48.6" y="59.9">&quot;</text>
<text x="45.3" y="61.8">8</text>
<text x="71.2" y="65.3">10</text>
<text x="76.8" y="63">1</text>
<text x="80.1" y="65.3">&quot;</text>
<text x="161.2" y="64.6">9</text>
<text x="164.4" y="62.3">1</text>
<text x="167.7" y="64.6">&quot;</text>
<text x="225.5" y="64.2">9</text>
<text x="228.8" y="61.9">1</text>
<text x="232.1" y="64.2">&quot;</text>
<text x="255.9" y="65.2">5</text>
<text x="76.8" y="67.2">4</text>
<text x="116.5" y="71.2">16</text>
<text x="122.1" y="68.9">1</text>
<text x="125.4" y="71.2">&quot;</text>
<text x="164.4" y="66.5">4</text>
<text x="188.7" y="69.5">11</text>
<text x="194.3" y="67.2">1</text>
<text x="194.3" y="71.4">8</text>
<text x="197.6" y="69.5">&quot;</text>
<text x="228.8" y="66.1">4</text>
<text x="250.2" y="67.5">15</text>
<text x="255.9" y="69.4">8</text>
<text x="259.1" y="67.5">&quot;</text>
<text x="78.5" y="77.5">1</text>
<text x="122.1" y="73.1">8</text>
<text x="14.8" y="82.4">2</text>
<text x="18" y="80">11</text>
<text x="23.7" y="82.4">&quot;</text>
<text x="75.2" y="79.8">8</text>
<text x="78.5" y="81.7">2</text>
<text x="81.8" y="79.8">&quot;</text>
<text x="18" y="84.2">16</text>
<text x="39.2" y="89.5">1</text>
<text x="134.3" y="86.4">1</text>
<text x="137.5" y="88.7">&quot;</text>
<text x="183.3" y="88.1">15</text>
<text x="188.9" y="85.8">7</text>
<text x="192.2" y="88.1">&quot;</text>
<text x="256.2" y="88">34</text>
<text x="261.9" y="85.7">1</text>
<text x="261.9" y="89.9">4</text>
<text x="265.1" y="88">&quot;</text>
<text x="36" y="91.8">6</text>
<text x="39.2" y="93.7">2</text>
<text x="42.5" y="91.8">&quot;</text>
<text x="111" y="96">1</text>
<text x="123" y="90">5</text>
<text x="123" y="94.2">8</text>
<text x="126.3" y="92.4">&quot;</text>
<text x="134.3" y="90.6">4</text>
<text x="188.9" y="90">8</text>
<text x="47.4" y="101.6">11</text>
<text x="111" y="100.2">4</text>
<text x="114.2" y="98.3">&quot;</text>
<text x="44.1" y="103.9">2</text>
<text x="47.4" y="105.8">16</text>
<text x="53" y="103.9">&quot;</text>
<text x="68.2" y="112.3">15</text>
<text x="73.8" y="109.9">1</text>
<text x="77" y="112.3">&quot;</text>
<text x="73.8" y="114.1">4</text>
<text x="196.8" y="119.7">11</text>
<text x="79.4" y="125.8">20</text>
<text x="85" y="123.5">5</text>
<text x="88.3" y="125.8">&quot;</text>
<text x="117.6" y="121.3">3</text>
<text x="117.6" y="125.5">8</text>
<text x="120.9" y="123.6">&quot;</text>
<text x="162.6" y="122.8">1&quot;</text>
<text x="193.6" y="122.1">3</text>
<text x="196.8" y="123.9">16</text>
<text x="202.5" y="122.1">&quot;</text>
<text x="85" y="127.7">8</text>
<text x="129.7" y="131.7">11</text>
<text x="135.3" y="129.4">1</text>
<text x="138.6" y="131.7">&quot;</text>
<text x="220.2" y="129.5">4</text>
<text x="223.4" y="127.2">1</text>
<text x="223.4" y="131.4">4</text>
<text x="226.7" y="129.5">&quot;</text>
<text x="135.3" y="133.6">2</text>
<text x="162.6" y="135.2">9</text>
<text x="165.9" y="137.1">16</text>
<text x="167.1" y="132.9">3</text>
<text x="171.5" y="135.2">&quot;</text>
<text x="233.1" y="136.4">3</text>
<text x="188.1" y="142.4">11</text>
<text x="193.7" y="140.1">1</text>
<text x="197" y="142.4">&quot;</text>
<text x="228.6" y="138.8">9</text>
<text x="231.9" y="140.6">16</text>
<text x="237.5" y="138.8">&quot;</text>
<text x="50.2" y="147.3">2</text>
<text x="53.5" y="145">11</text>
<text x="53.5" y="149.2">16</text>
<text x="59.1" y="147.3">&quot;</text>
<text x="167.9" y="148.4">45</text>
<text x="173.6" y="146.1">3</text>
<text x="176.8" y="148.4">&quot;</text>
<text x="193.7" y="144.3">4</text>
<text x="173.6" y="150.3">4</text>
</g>
<g font-size="4.2">
<text x="202.7" y="17">A</text>
<text x="139.1" y="72">B</text>
<text x="250.2" y="82.3">B</text>
<text x="16.8" y="111.5">FLUTE DIRECTION FOR</text>
<text x="19.6" y="115.6">ALL COMPONENTS</text>
<text x="203.8" y="137.3">A</text>
<text x="16.3" y="156.7">NOTES:</text>
<text x="77.7" y="164.3">I.D.</text>
<text x="74.6" y="170.5">STOCK</text>
<text x="71.5" y="176.5">BD COMB</text>
<text x="75.6" y="183">STYLE:</text>
<text x="76.8" y="189.1">RULE</text>
</g>
<g font-size="3.5">
<text x="16.3" y="163.6">A - Top and Bottom Tabs:</text>
<text x="16.3" y="168.1">inner lines = folds, outer lines</text>
<text x="16.3" y="172.6">= cuts</text>
<text x="16.3" y="177.9">B - Left and Right Tabs:</text>
<text x="16.3" y="182.4">inner lines = cuts, outer</text>
<text x="16.3" y="186.9">lines = folds</text>
</g>
<g font-size="3.4">
<text x="197.8" y="166">TITLE:</text>
<text x="198.7" y="188.1">SIZE</text>
<text x="207.5" y="188.1">DWG. NO.</text>
<text x="256.5" y="188.2">REV</text>
<text x="198.8" y="201.7">SCALE: 1:10</text>
<text x="217.7" y="201.8">WEIGHT:</text>
<text x="244.5" y="201.7">SHEET 1 OF 1</text>
</g>
<g font-size="3.2">
<text x="162.2" y="189.9">Drawing Provided</text>
<text x="16.6" y="193.5">Dimensions of Box after Set up:</text>
<text x="162" y="193.1">for Refence Only -</text>
<text x="162.5" y="196.3">PDM Required for</text>
<text x="168.6" y="199.5">Approval</text>
</g>
<text font-size="2.8" x="18.1" y="198.9">I.D.'s: 15+7/8 x 11+3/8 x 9+3/16</text>
<g font-size="2.5">
<text x="176.2" y="161.3">PGL</text>
<text x="186.8" y="161.4">7/1/22</text>
</g>
<text font-size="2.4" x="119.8" y="156.2">UNLESS OTHERWISE SPECIFIED:</text>
<g font-size="2.2">
<text x="119.5" y="161.8">DIMENSIONS ARE IN INCHES</text>
<text x="154.8" y="161.4">DRAWN</text>
<text x="175.4" y="156.6">NAME</text>
<text x="187.9" y="156.7">DATE</text>
<text x="119.5" y="164.4">TOLERANCES:</text>
<text x="119.5" y="167.1">FRACTIONAL</text>
<text x="154.9" y="166.3">CHECKED</text>
<text x="119.5" y="169.7">ANGULAR: MACH</text>
<text x="119.5" y="172.4">TWO PLACE DECIMAL</text>
<text x="142.5" y="169.7">BEND</text>
<text x="154.8" y="171">ENG APPR.</text>
<text x="119.5" y="175">THREE PLACE DECIMAL</text>
<text x="154.9" y="175.7">MFG APPR.</text>
<text x="154.9" y="180.4">Q.A.</text>
<text x="154.9" y="184.6">COMMENTS:</text>
</g>
<g font-size="2.1">
<text x="100" y="163.7">45+3/4 x 34</text>
<text x="96.9" y="170.5">275 C-flute 11/64&quot;</text>
<text x="100.4" y="176">35-26C-35</text>
<text x="103" y="183.1">DVC</text>
<text x="101.3" y="189.1">472_772</text>
<text x="75.5" y="195.7">NEXT ASSY</text>
<text x="100.9" y="195.7">USED ON</text>
<text x="86.9" y="201.5">APPLICATION</text>
<text x="123.1" y="201.6">DO NOT SCALE DRAWING</text>
</g>
<g font-size="2">
<text x="119.2" y="180.6">INTERPRET GEOMETRIC</text>
<text x="119.2" y="183.1">TOLERANCING PER:</text>
<text x="119.1" y="186.7">MATERIAL</text>
<text x="119.1" y="193.5">FINISH</text>
</g>
</svg>
